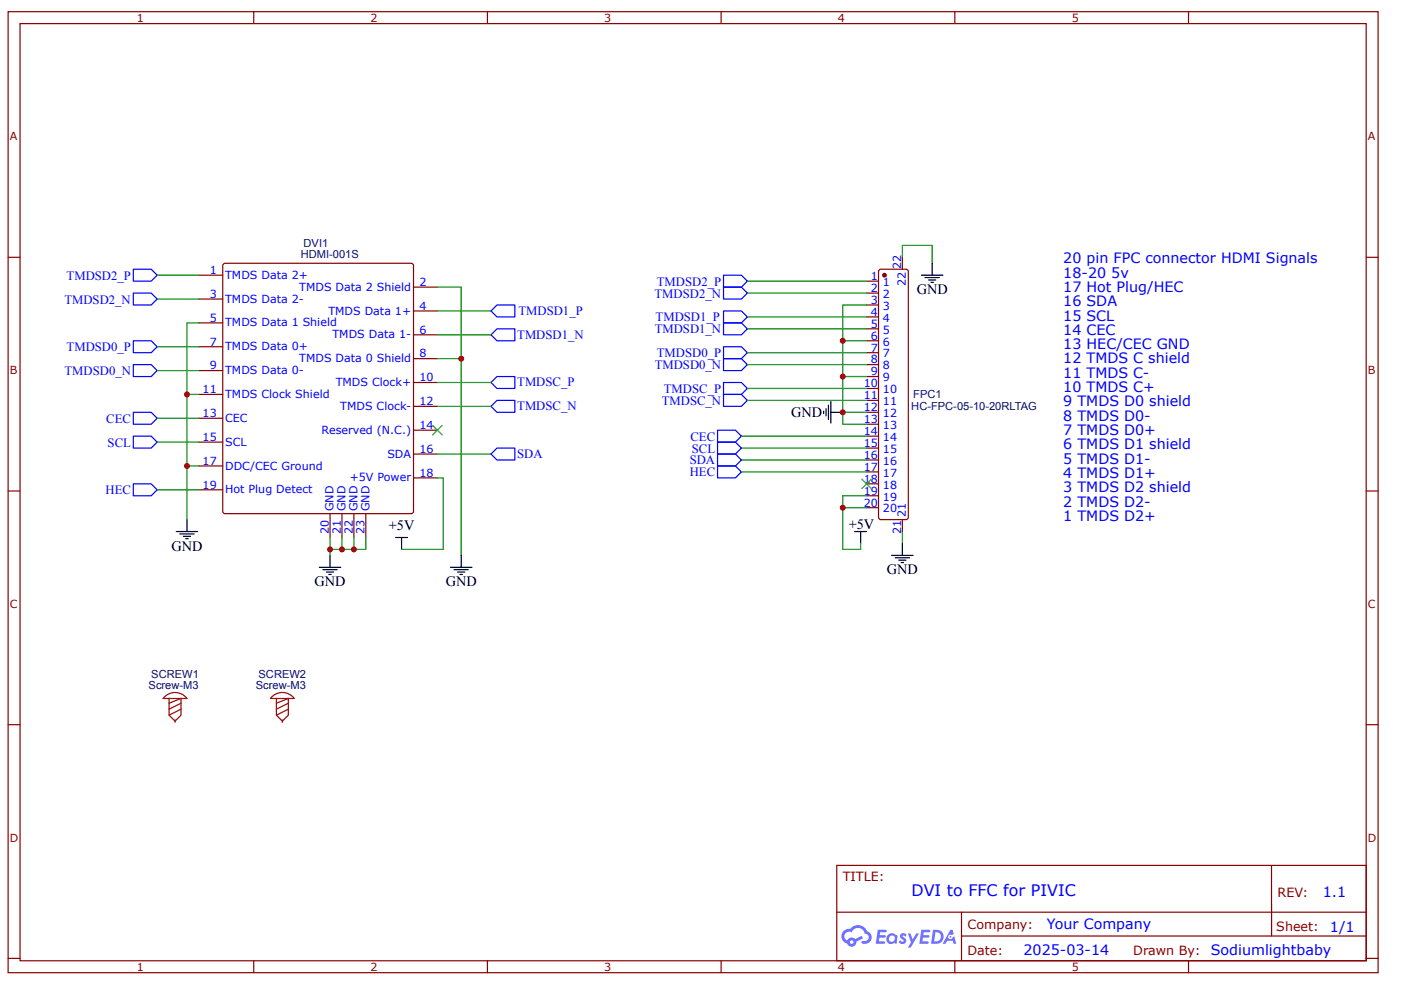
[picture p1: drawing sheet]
<svg xmlns="http://www.w3.org/2000/svg" width="297mm" height="210mm" viewBox="0 0 297 210" stroke-linecap="round" stroke-linejoin="round" font-family="sans-serif">
<g fill="none" stroke="#800" stroke-width=".25">
<path d="M1.7 2.5h290.5v203.7h-290.5zM4.2 5h285.5v198.7h-285.5zM53.8 2.5v2.5M103.3 2.5v2.5M152.9 2.5v2.5M202.4 2.5v2.5M252 2.5v2.5M1.7 54.6h2.5M289.7 54.6h2.5M1.7 104.1h2.5M289.7 104.1h2.5M1.7 153.7h2.5"/>
<path d="M289.7 153.7h2.5M177.4 183.5h112.3v20.2h-112.3zM177.4 193.4h112.2M203.9 198.5h85.7M203.9 193.4v10.1M269.6 183.5v15M1.7 203.2h2.5M53.8 203.7v2.5M103.3 203.7v2.5M152.9 203.7v2.5M202.4 203.7v2.5M252 203.7v2.5"/>
<path d="M289.7 203.2h2.5"/>
</g>
<g fill="#58f">
<path d="M191 198l.5-.1h.4l.3 .3-.2 .4a.33 .33 0 0 0-.3-.3 .33 .33 0 0 0-.3 .2v.1a.85 .85 0 0 1 .7 .6 .85 .85 0 0 1-.3 .9h-.7l-.6-.4 .4-.3 .5 .3 .2-.1v-.2a.88 .88 0 0 1-.6-1.4z"/>
<path d="M192.5 197.9h.5l.5 1.3 .8-1.3h.6l-1.8 3h-.6l.6-1.1z"/>
<path d="M186.1 197.1h1.7l.2 .2-.1 .3-1.3 .1-.1 .6h1.1l.2 .2-.3 .3h-1.1l-.1 .8h1.2l.2 .2-.2 .3h-1.8z"/>
<path d="M195.3 197.1h1.7l.2 .2-.1 .3-1.3 .1v.6h1l.3 .2-.3 .3h-1.1l-.1 .8h1.2l.1 .2-.1 .3h-1.9z"/>
<path d="M201.5 197.1h.5l.2 .9-.4 .3a.49 .49 0 0 0-.7 .2 .49 .49 0 0 0 .3 .6 .49 .49 0 0 0 .6-.4l.3-.2 .4 1.6h-.5l-.2-.6h-1.2l-.3 .6h-.7z"/>
<path d="M197.8 197.1l-.4 3h1a1.5 1.5 0 0 0 1.7-1.5 1.5 1.5 0 0 0-1.8-1.5zM198.3 197.7a1.02 1.02 0 0 1 1.2 1.1 1.02 1.02 0 0 1-1.4 .8z"/>
<path d="M188.4 198.1a1.11 1.11 0 0 0-.3 1.6 1.11 1.11 0 0 0 1.5 .2l.5 .2 .2-1.6-.4-.2a1.01 1.01 0 0 0-1.5-.2zM188.4 199a.66 .66 0 0 1 1.3 0 .66 .66 0 0 1-1.3 0z"/>
<path d="M178.9 197.4a1.58 1.58 0 0 0 .7 2.7 1.01 1.01 0 0 0 1.2 .6 1.01 1.01 0 0 0 .8-1l1.4-.8-.3-.5-1.4 .7a1.02 1.02 0 0 0-1.7 .3 .99 .99 0 0 1-.5-1.4 .99 .99 0 0 1 1.5-.3 1.48 1.48 0 0 1 1.5-.9 1.48 1.48 0 0 1 1.3 1.2 .82 .82 0 0 1 .7 1 .82 .82 0 0 1-1.1 .5l-.3 .1v.4a1.4 1.4 0 0 0 2-.7 1.4 1.4 0 0 0-.9-1.9 2.19 2.19 0 0 0-3.7-.5l-.7 .2zM180.2 199.8a.4 .4 0 0 1 .8 0 .4 .4 0 0 1-.8 0z"/>
<circle cx="201.5" cy="198.6" r=".19"/>
</g>
<path d="M153.4 76h3.8l1.3 1.3-1.3 1.3h-3.8zM153.4 81.1h3.8l1.3 1.3-1.3 1.2h-3.8z" fill="none" stroke="#00f" stroke-width=".25"/>
<path d="M195.4 58.3h4.5M196.1 58.9h3.1M196.9 59.4h1.5M197.4 59.9h.5M197.6 55.8v2.5M181.2 112.7h2.5M182.5 112.7v2.5M189 117.8h4.6M189.8 118.3h3M190.6 118.8h1.5M191.1 119.3h.5M191.3 115.2v2.6" fill="none" stroke="#000" stroke-width=".25"/>
<path d="M191.3 54.6v-2.6h6.3v3.8M191.3 112.7v2.5" fill="none" stroke="#080" stroke-width=".25"/>
<path d="M186.3 57.3l.5-.2h5.3l.4 .2 .1 .3v52.1l-.3 .4-.2 .1h-5.3l-.3-.1-.2-.4z" fill="none" stroke="#800" stroke-width=".25"/>
<circle cx="187.5" cy="58.3" r=".38" fill="#800"/>
<g fill="none" stroke="#800" stroke-width=".25">
<path d="M42.2 58.3h5M47.5 55.9l39.7-.1 .4 .3 .1 52.3-.3 .4-39.7 .1-.4-.2-.1-52.4zM183.7 59.6h2.6M191.3 54.6v2.5M42.2 63.4h5M42.2 68.5h5M42.2 73.5h5M42.2 78.6h5M87.7 60.9h5M87.7 65.9h5M87.7 71h5M87.7 76h5"/>
<path d="M183.7 62.1h2.6M183.7 64.7h2.6M183.7 67.2h2.6M183.7 69.7h2.6M183.7 72.3h2.6M183.7 74.8h2.6M183.7 77.3h2.6M183.7 79.8h2.6M42.2 83.6h5M42.2 88.7h5M42.2 93.7h5M42.2 98.8h5"/>
<path d="M87.7 81.1h5M87.7 86.2h5M87.7 91.2h5M87.7 96.3h5M183.7 82.4h2.6M183.7 84.9h2.6M183.7 87.4h2.6M183.7 89.9h2.6M183.7 92.5h2.6M183.7 95h2.6M183.7 97.5h2.6M42.2 103.9h5"/>
<path d="M70 108.9v5.1M72.5 108.9v5.1M75 108.9v5.1M77.6 108.9v5.1M87.7 101.3h5M183.7 100.1h2.6M183.7 102.6h2.6M183.7 105.1h2.6M183.7 107.6h2.6M191.3 110.2v2.5M37.1 152.6v.5M59.9 152.6v.5"/>
<circle cx="187.5" cy="58.3" r=".38"/>
</g>
<g fill="none" stroke="#00f" stroke-width=".25">
<path d="M28.3 57.1h3.8l1.2 1.2-1.2 1.3h-3.8zM153.4 58.3h3.8l1.3 1.3-1.3 1.3h-3.8zM28.3 62.1h3.8l1.2 1.3-1.2 1.3h-3.8zM28.3 72.3h3.8l1.2 1.2-1.2 1.3h-3.8zM28.3 77.3h3.8l1.2 1.3-1.2 1.2h-3.8zM105.4 69.7h3.8v2.6h-3.8l-1.3-1.3zM105.4 64.7h3.8v2.5h-3.8l-1.3-1.3zM105.4 79.8h3.8v2.6h-3.8l-1.3-1.3zM153.4 73.5h3.8l1.3 1.3-1.3 1.2h-3.8zM153.4 65.9h3.8l1.3 1.3-1.3 1.3h-3.8zM153.4 68.5h3.8l1.3 1.2-1.3 1.3h-3.8zM153.4 60.9h3.8l1.3 1.2-1.3 1.3h-3.8z"/>
<path d="M28.3 87.4h3.8l1.2 1.3-1.2 1.2h-3.8zM28.3 92.5h3.8l1.2 1.2-1.2 1.3h-3.8zM104.1 96.3l1.3-1.3h3.8v2.5h-3.8zM105.4 84.9h3.8v2.5h-3.8l-1.3-1.2zM152.1 98.8h3.8l1.3 1.3-1.3 1.2h-3.8zM152.1 96.3h3.8l1.3 1.2-1.3 1.3h-3.8zM152.1 93.7h3.8l1.3 1.3-1.3 1.3h-3.8zM152.1 91.2h3.8l1.3 1.3-1.3 1.2h-3.8zM153.4 83.6h3.8l1.3 1.3-1.3 1.3h-3.8zM28.3 102.6h3.8l1.2 1.3-1.2 1.2h-3.8z"/>
</g>
<g fill="none" stroke="#000" stroke-width=".25">
<path d="M174.6 87.2v.5M175.1 86.7v1.5M175.6 85.9v3M176.2 87.4h2.5M176.2 85.1v4.6M37.4 112.7h4.5M38.1 113.2h3.1M38.9 113.7h1.5M39.4 114.2h.5M39.6 110.2v2.5M70 117.8v2.5M83.9 114h2.5"/>
<path d="M85.1 114v2.5M97.8 117.8v2.5M67.7 120.3h4.6M68.5 120.8h3M69.2 121.3h1.5M69.7 121.8h.5M95.5 120.3h4.6M96.3 120.8h3M97 121.3h1.5M97.5 121.8h.5"/>
</g>
<g fill="none" stroke="#080" stroke-width=".25">
<path d="M33.3 58.3h8.9M158.5 59.6h25.2M33.3 63.4h8.9M33.3 73.5h8.9M33.3 78.6h8.9M42.2 68.5h-2.6v41.7M92.7 60.9h5.1v56.9M92.7 76h5.1M92.7 65.9h11.4M92.7 71h11.4M158.5 62.1h25.2M158.5 67.2h25.2"/>
<path d="M158.5 69.7h25.2M158.5 74.8h25.2M158.5 77.3h25.2M178.7 79.8v7.6h5M178.7 72.3h5M183.7 64.7h-5v15.1h5M33.3 88.7h8.9M33.3 93.7h8.9M39.6 83.6h2.6M39.6 98.8h2.6M92.7 81.1h11.4M92.7 86.2h11.4"/>
<path d="M92.7 96.3h11.4M157.2 92.5h26.5M157.2 95h26.5M157.2 97.5h26.5M158.5 82.4h25.2M158.5 84.9h25.2M178.7 87.4v2.5h5M33.3 103.9h8.9M70 114v2.5M72.5 114v2.5M75 114v2.5M77.6 114v2.5h-7.6v1.3"/>
<path d="M92.7 101.3h1.3v15.2h-8.9M157.2 100.1h26.5M178.7 107.6h5M183.7 105.1h-5v11.4h3.8v-1.3"/>
</g>
<g fill="#000">
<path d="M91.7 90.2l2 2zM91.7 92.2l2-2z"/>
<path d="M182.7 101.6l2 2zM182.7 103.6l2-2z"/>
</g>
<path d="M91.7 90.2l2 2M93.7 90.2l-2 2M182.7 101.6l2 2M184.7 101.6l-2 2" fill="none" stroke="#3c3" stroke-width=".25"/>
<path d="M34.9 147.7a3.2 3.2 0 0 1 4.7 .4h-5zM35.8 148.1v3.5l1.3 1.3 1.3-1.3v-3.5l-2.6 1M38.4 150.4l-2.6 1.2M38.4 149.1l-2.6 1.3M57.7 147.7a3.2 3.2 0 0 1 4.7 .4h-5.1zM58.6 148.1v3.5l1.3 1.3 1.2-1.3v-3.5l-2.5 1M61.1 150.4l-2.5 1.2M61.1 149.1l-2.5 1.3" fill="none" stroke="#a00000" stroke-width=".25"/>
<g fill="#c00">
<circle cx="70" cy="116.5" r=".63"/>
<circle cx="72.5" cy="116.5" r=".63"/>
<circle cx="75" cy="116.5" r=".63"/>
<circle cx="97.8" cy="76" r=".63"/>
<circle cx="39.6" cy="83.6" r=".63"/>
<circle cx="39.6" cy="98.8" r=".63"/>
<circle cx="178.7" cy="107.6" r=".63"/>
<circle cx="178.7" cy="72.3" r=".63"/>
<circle cx="178.7" cy="79.8" r=".63"/>
<circle cx="178.7" cy="87.4" r=".63"/>
</g>
<text font-size="3.4" fill="#00f" x="193.2" y="190">DVI to FFC for PIVIC</text>
<g font-size="3" fill="#00f">
<text x="225.4" y="55.8">20 pin FPC connector HDMI Signals</text>
<text x="225.4" y="58.9">18-20 5v</text>
<text x="225.4" y="61.9">17 Hot Plug/HEC</text>
<text x="225.4" y="64.9">16 SDA</text>
<text x="225.4" y="68">15 SCL</text>
<text x="225.4" y="71">14 CEC</text>
<text x="225.4" y="74">13 HEC/CEC GND</text>
<text x="225.4" y="77.1">12 TMDS C shield</text>
<text x="225.4" y="80.1">11 TMDS C-</text>
<text x="225.4" y="83.1">10 TMDS C+</text>
<text x="225.4" y="86.2">9 TMDS D0 shield</text>
<text x="225.4" y="89.2">8 TMDS D0-</text>
<text x="225.4" y="92.2">7 TMDS D0+</text>
<text x="225.4" y="95.3">6 TMDS D1 shield</text>
<text x="225.4" y="98.3">5 TMDS D1-</text>
<text x="225.4" y="101.3">4 TMDS D1+</text>
<text x="225.4" y="104.4">3 TMDS D2 shield</text>
<text x="225.4" y="107.4">2 TMDS D2-</text>
<text x="225.4" y="110.4">1 TMDS D2+</text>
<text x="280.5" y="190.1">1.1</text>
<text x="222" y="197">Your Company</text>
<text x="282" y="197.5">1/1</text>
<text x="217" y="202.6">2025-03-14</text>
</g>
<g font-size="3">
<text x="194.4" y="62.4">GND</text>
<text x="167.7" y="88.4">GND</text>
<text x="82.4" y="112.4">+5V</text>
<text x="179.9" y="112.2">+5V</text>
<text x="36.4" y="116.7">GND</text>
<text x="66.7" y="124.3">GND</text>
<text x="94.5" y="124.3">GND</text>
<text x="188" y="121.8">GND</text>
</g>
<g font-size="2.7" fill="#00f">
<text x="14.1" y="59.3">TMDSD2_P</text>
<text x="13.6" y="64.4">TMDSD2_N</text>
<text x="138.8" y="63.1">TMDSD2_N</text>
<text x="139.3" y="60.5">TMDSD2_P</text>
<text x="109.7" y="71.8">TMDSD1_N</text>
<text x="109.9" y="66.9">TMDSD1_P</text>
<text x="138.8" y="70.7">TMDSD1_N</text>
<text x="139" y="68.1">TMDSD1_P</text>
<text x="14.1" y="74.4">TMDSD0_P</text>
<text x="139.3" y="75.7">TMDSD0_P</text>
<text x="13.7" y="79.6">TMDSD0_N</text>
<text x="109.7" y="81.9">TMDSC_P</text>
<text x="138.8" y="78.3">TMDSD0_N</text>
<text x="140.8" y="83.4">TMDSC_P</text>
<text x="22.5" y="89.6">CEC</text>
<text x="109.7" y="86.9">TMDSC_N</text>
<text x="140.3" y="85.9">TMDSC_N</text>
<text x="22.8" y="94.7">SCL</text>
<text x="146.4" y="93.4">CEC</text>
<text x="146.7" y="96">SCL</text>
<text x="109.7" y="97.1">SDA</text>
<text x="146.2" y="101">HEC</text>
<text x="146.2" y="98.5">SDA</text>
<text x="22.4" y="104.8">HEC</text>
</g>
<g font-size="2.7" fill="#800">
<text x="178.7" y="186.8">TITLE:</text>
<text x="270.9" y="190.1">REV:</text>
<text x="205.1" y="196.9">Company:</text>
<text x="270.6" y="197.4">Sheet:</text>
<text x="205.1" y="202.4">Date:</text>
<text x="240.3" y="202.5">Drawn By: Sodiumlightbaby</text>
</g>
<g font-size="2.4" fill="#800">
<text x="29" y="4.6">1</text>
<text x="78.6" y="4.6">2</text>
<text x="128.1" y="4.6">3</text>
<text x="177.7" y="4.6">4</text>
<text x="227.2" y="4.6">5</text>
<text x="2.1" y="29.8">A</text>
<text x="290" y="29.8">A</text>
<text x="2.1" y="79.3">B</text>
<text x="290" y="79.3">B</text>
<text x="2.1" y="128.9">C</text>
<text x="290" y="128.9">C</text>
<text x="2.1" y="178.4">D</text>
<text x="290" y="178.4">D</text>
<text x="29" y="205.9">1</text>
<text x="78.6" y="205.9">2</text>
<text x="128.1" y="205.9">3</text>
<text x="177.7" y="205.9">4</text>
<text x="227.2" y="205.9">5</text>
</g>
<g font-size="2.4" fill="#000080">
<text x="64.4" y="52.3">DVI1</text>
<text x="63.8" y="54.7">HDMI-001S</text>
<text x="193.2" y="86.9">HC-FPC-05-10-20RLTAG</text>
<text x="193.6" y="84.5">FPC1</text>
<text x="32.1" y="143.7">SCREW1</text>
<text x="54.8" y="143.7">SCREW2</text>
<text x="31.5" y="146.1">Screw-M3</text>
<text x="54.3" y="146.1">Screw-M3</text>
</g>
<g font-size="2.4" fill="#00f">
<text x="44.5" y="58.1">1</text>
<text x="47.7" y="59.1">TMDS Data 2+</text>
<text x="184.6" y="59.4">1</text>
<text x="191.1" y="57.1" transform="rotate(-90 191.1 57.1)">22</text>
<text x="44.5" y="63.2">3</text>
<text x="47.7" y="64.2">TMDS Data 2-</text>
<text x="63.4" y="61.6">TMDS Data 2 Shield</text>
<text x="88.9" y="60.6">2</text>
<text x="88.9" y="65.7">4</text>
<text x="184.6" y="61.9">2</text>
<text x="184.6" y="64.4">3</text>
<text x="187.2" y="60.6">1</text>
<text x="187.2" y="63.2">2</text>
<text x="187.2" y="65.7">3</text>
<text x="192.1" y="60.6" transform="rotate(-90 192.1 60.6)">22</text>
<text x="44.5" y="68.2">5</text>
<text x="47.7" y="69.2">TMDS Data 1 Shield</text>
<text x="69.6" y="66.7">TMDS Data 1+</text>
<text x="70.5" y="71.7">TMDS Data 1-</text>
<text x="88.9" y="70.7">6</text>
<text x="184.6" y="66.9">4</text>
<text x="184.6" y="69.5">5</text>
<text x="184.6" y="72">6</text>
<text x="187.2" y="68.2">4</text>
<text x="187.2" y="70.7">5</text>
<text x="44.5" y="73.3">7</text>
<text x="47.7" y="74.3">TMDS Data 0+</text>
<text x="63.4" y="76.8">TMDS Data 0 Shield</text>
<text x="88.9" y="75.8">8</text>
<text x="184.6" y="74.5">7</text>
<text x="184.6" y="77.1">8</text>
<text x="187.2" y="73.3">6</text>
<text x="187.2" y="75.8">7</text>
<text x="43" y="83.4">11</text>
<text x="44.5" y="78.3">9</text>
<text x="47.7" y="79.3">TMDS Data 0-</text>
<text x="71.2" y="81.9">TMDS Clock+</text>
<text x="88.9" y="80.8">10</text>
<text x="183.1" y="82.1">10</text>
<text x="184.6" y="79.6">9</text>
<text x="187.2" y="78.3">8</text>
<text x="187.2" y="80.8">9</text>
<text x="187.2" y="83.4">10</text>
<text x="43" y="88.4">13</text>
<text x="47.7" y="84.4">TMDS Clock Shield</text>
<text x="47.7" y="89.4">CEC</text>
<text x="72.2" y="86.9">TMDS Clock-</text>
<text x="88.9" y="85.9">12</text>
<text x="183.1" y="84.6">11</text>
<text x="183.1" y="87.2">12</text>
<text x="183.1" y="89.7">13</text>
<text x="187.2" y="85.9">11</text>
<text x="187.2" y="88.4">12</text>
<text x="43" y="93.5">15</text>
<text x="47.7" y="94.5">SCL</text>
<text x="68.2" y="92">Reserved (N.C.)</text>
<text x="88.9" y="91">14</text>
<text x="183.1" y="92.2">14</text>
<text x="183.1" y="94.8">15</text>
<text x="187.2" y="91">13</text>
<text x="187.2" y="93.5">14</text>
<text x="43" y="98.5">17</text>
<text x="47.7" y="99.6">DDC/CEC Ground</text>
<text x="82.1" y="97">SDA</text>
<text x="88.9" y="96">16</text>
<text x="88.9" y="101.1">18</text>
<text x="183.1" y="97.3">16</text>
<text x="183.1" y="99.8">17</text>
<text x="187.2" y="96">15</text>
<text x="187.2" y="98.5">16</text>
<text x="187.2" y="101.1">17</text>
<text x="43" y="103.6">19</text>
<text x="47.7" y="104.6">Hot Plug Detect</text>
<text x="74.2" y="102.1">+5V Power</text>
<text x="183.1" y="102.3">18</text>
<text x="183.1" y="104.9">19</text>
<text x="183.1" y="107.4">20</text>
<text x="187.2" y="103.6">18</text>
<text x="187.2" y="106.1">19</text>
<text x="69.7" y="113.2" transform="rotate(-90 69.7 113.2)">20</text>
<text x="70.7" y="108.4" transform="rotate(-90 70.7 108.4)">GND</text>
<text x="72.3" y="113.2" transform="rotate(-90 72.3 113.2)">21</text>
<text x="73.3" y="108.4" transform="rotate(-90 73.3 108.4)">GND</text>
<text x="74.8" y="113.2" transform="rotate(-90 74.8 113.2)">22</text>
<text x="75.8" y="108.4" transform="rotate(-90 75.8 108.4)">GND</text>
<text x="77.3" y="113.2" transform="rotate(-90 77.3 113.2)">23</text>
<text x="78.3" y="108.4" transform="rotate(-90 78.3 108.4)">GND</text>
<text x="187.2" y="108.7">20</text>
<text x="191.1" y="113.2" transform="rotate(-90 191.1 113.2)">21</text>
<text x="192.1" y="109.7" transform="rotate(-90 192.1 109.7)">21</text>
</g>
</svg>
